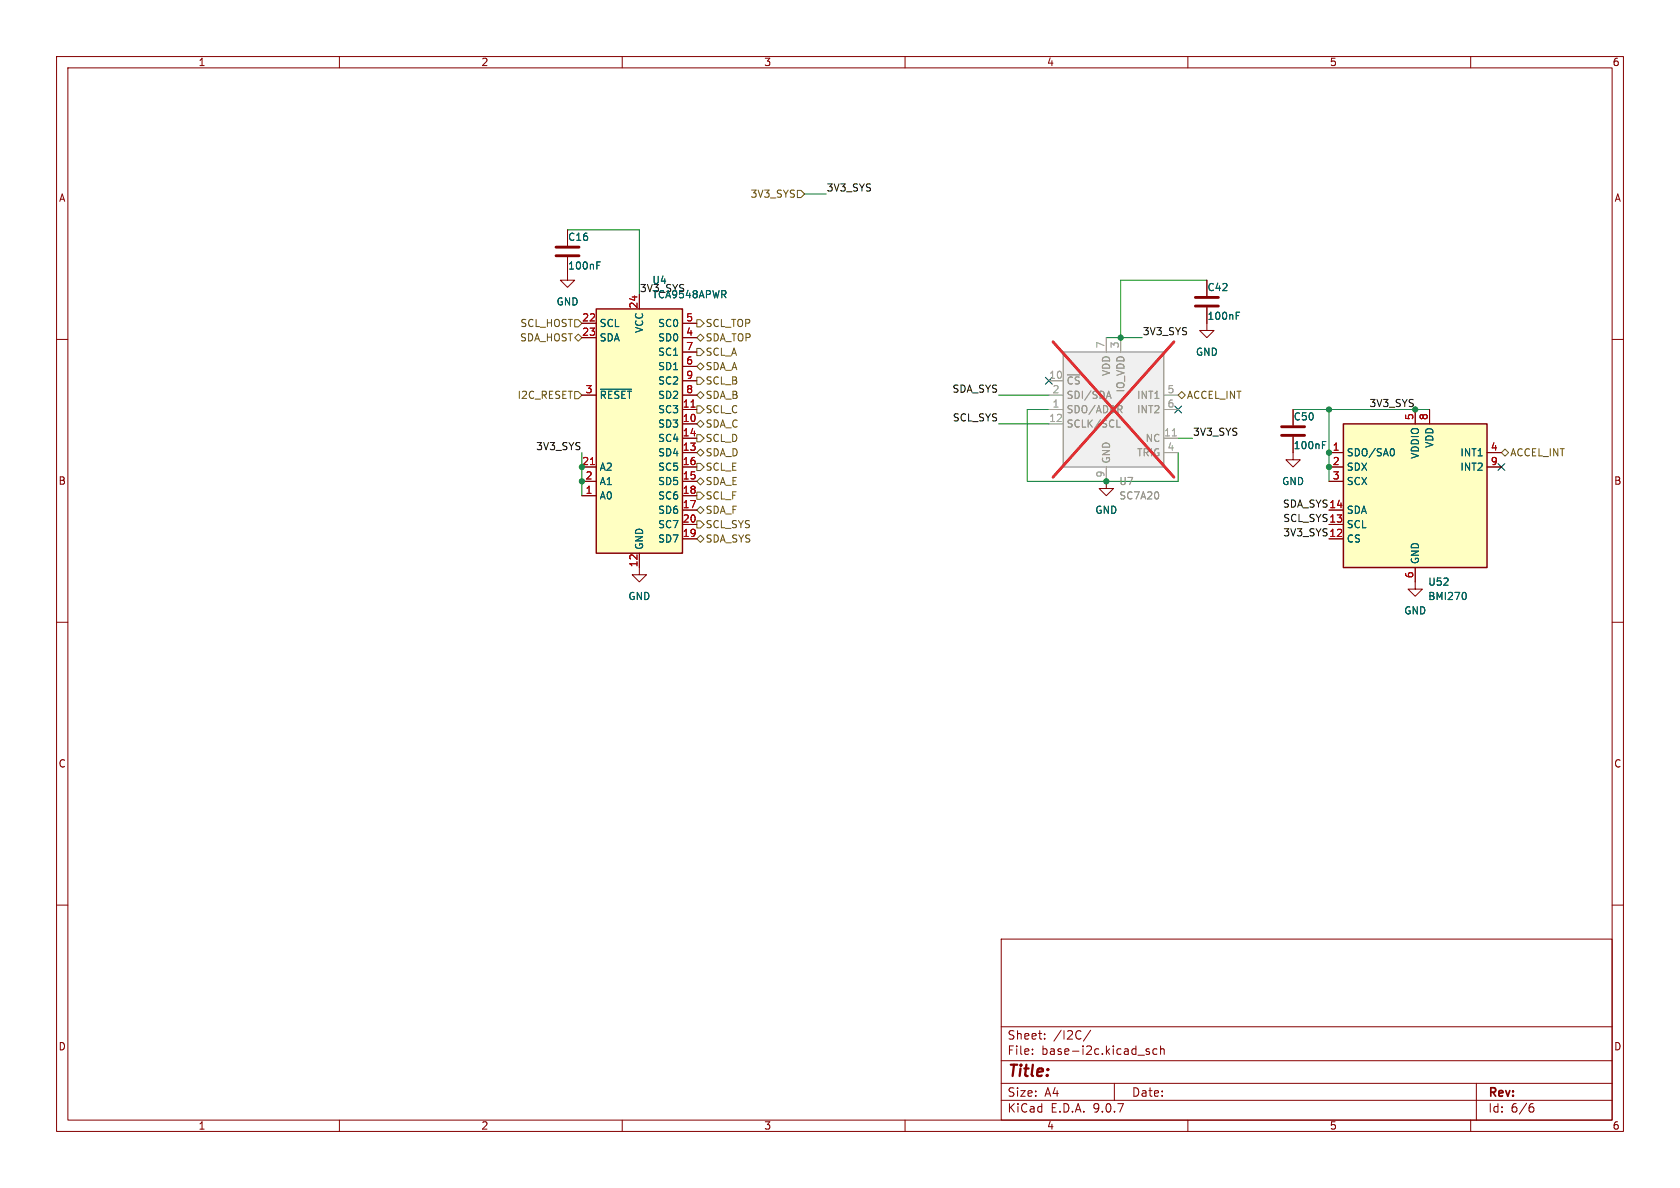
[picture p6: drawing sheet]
<svg xmlns="http://www.w3.org/2000/svg" width="297mm" height="210mm" viewBox="0 0 297 210" stroke-linecap="round" stroke-linejoin="round" font-family="sans-serif">
<g fill="none" stroke="#840000" stroke-width=".18">
<path d="M10 10h277v190h-277zM12 12h273v186h-273zM60 10v2M110 10v2M160 10v2M210 10v2M260 10v2M10 60h2M228.6 72.4v2.8M228.6 77.2v2.8M285 60h2M10 110h2"/>
<path d="M250.2 102.9v1.2h1.3l-1.3 1.3-1.3-1.3h1.3M285 110h2M10 160h2M177 166h108v32h-108zM285 160h2M60 198v2M110 198v2M160 198v2M177 194.5h108M177 191.5h108M177 187.5h108M177 181.5h108"/>
<path d="M182.5 186.3v.1M182.5 185.5v.1M184.7 183.6v.1M184.7 182.8v.1M192.8 182.1l-1.3 2M197 191.5v3M203.2 185.5l-.4-.1-.2 .2 .1 .2 .5 .2v.3h-.6M204.5 185.5l-.4-.1-.3 .3v.4l.2 .2h.5M205.2 185.5l.2-.1 .3 .1 .1 .9M205.2 184.9v1.5M210 198v2M260 198v2"/>
<path d="M261 191.5v6.5M270.6 195.7h.4l.2 .3-.1 .5-.5 .1M271 195.1l-.4 .1"/>
</g>
<path d="M226.6 75.4h4M226.6 77h4" fill="none" stroke="#840000" stroke-width=".51"/>
<path d="M233.8 78.7h.4M233.8 78h.6" fill="none" stroke="#006464" stroke-width=".18"/>
<path d="M237.5 74.9h25.4v25.4h-25.4z" fill="#ffffc2"/>
<path d="M237.5 74.9h25.4v25.4h-25.4z" fill="none" stroke="#840000" stroke-width=".25"/>
<g fill="none" stroke="#840000" stroke-width=".18">
<path d="M100.3 45.5v4h1.3l-1.3 1.3-1.2-1.3h1.2M100.3 40.6v2.8M250.2 72.4v2.5M252.7 72.4v2.5M195.6 85.1v1.3h1.2l-1.2 1.2-1.3-1.2h1.3M228.6 80v1.3h1.3l-1.3 1.3-1.3-1.3h1.3M234.9 80h2.6M234.9 82.6h2.6M234.9 85.1h2.6M234.9 90.2h2.6M234.9 92.7h2.6M234.9 95.3h2.6"/>
<path d="M262.9 80h2.5M262.9 82.6h2.5M113 100.3v1.3h1.3l-1.3 1.3-1.2-1.3h1.2M250.2 100.3v2.6"/>
</g>
<path d="M105.5 46.9h.4M105.5 46.3h.6M246.2 79.3a.79 .79 0 0 1 0 1.3M259 104.8l.2 .4-.2 .7" fill="none" stroke="#006464" stroke-width=".18"/>
<path d="M98.3 43.7h4.1M98.3 45.2h4.1" fill="none" stroke="#840000" stroke-width=".51"/>
<path d="M105.4 54.6h15.2v43.2h-15.2z" fill="#ffffc2"/>
<path d="M105.4 54.6h15.2v43.2h-15.2z" fill="none" stroke="#840000" stroke-width=".25"/>
<g fill="none" stroke="#840000" stroke-width=".18">
<path d="M102.9 57.2h2.5M102.9 59.7h2.5M113 52.1v2.5M120.6 57.2h2.6M120.6 59.7h2.6M102.9 69.9h2.5M120.6 69.9h2.6M120.6 62.2h2.6M120.6 64.8h2.6M120.6 67.3h2.6M120.6 72.4h2.6M120.6 74.9h2.6"/>
<path d="M120.6 77.5h2.6M102.9 82.6h2.5M102.9 85.1h2.5M102.9 87.6h2.5M113 97.8v2.5M120.6 82.6h2.6M120.6 85.1h2.6M120.6 87.6h2.6M120.6 80h2.6M120.6 90.2h2.6M120.6 92.7h2.6M120.6 95.3h2.6"/>
</g>
<path d="M106.1 68.8h5.5" fill="none" stroke="#006464" stroke-width=".18"/>
<path d="M122.2 72h.7M104.4 82.1h.7" fill="none" stroke="#a90000" stroke-width=".18"/>
<path d="M188 62.2h17.7v20.4h-17.7z" fill="#f0f0f0"/>
<path d="M188 62.2h17.7v20.4h-17.7z" fill="none" stroke="#a1a1a1" stroke-width=".25"/>
<path d="M195.6 59.7v2.5M198.1 59.7v2.5M185.4 67.3h2.6M185.4 69.9h2.6M185.4 72.4h2.6M185.4 74.9h2.6M205.7 69.9h2.6M205.7 72.4h2.6M205.7 77.5h2.6M195.6 82.6v2.5M205.7 80h2.6" fill="none" stroke="#a1a1a1" stroke-width=".18"/>
<path d="M195.7 70.1h.6M196 69.2l.4 1.2M197.5 75.5h.6M197.9 72.4l.5 .6M198.3 71.8v.4" fill="none" stroke="#989898" stroke-width=".18"/>
<path d="M207.3 77.1h.7" fill="none" stroke="#aaa" stroke-width=".18"/>
<path d="M186.2 60.4l21.3 24M207.5 60.4l-21.3 24" fill="none" stroke="#e12e31" stroke-width=".46"/>
<g fill="none" stroke="#840000" stroke-width=".18">
<path d="M100.3 40.6v2.8M100.3 45.5v2.8M102.9 57.2h2.5M102.9 59.7h2.5M113 52.1v2.5M120.6 57.2h2.6M120.6 59.7h2.6M213.4 54.4v4h1.2l-1.2 1.3-1.3-1.3h1.3M213.4 49.5v2.8M102.9 69.9h2.5M120.6 69.9h2.6M120.6 62.2h2.6"/>
<path d="M120.6 64.8h2.6M120.6 67.3h2.6M120.6 72.4h2.6M120.6 74.9h2.6M120.6 77.5h2.6M228.6 72.4v2.8M228.6 77.2v2.8M250.2 72.4v2.5M252.7 72.4v2.5M102.9 82.6h2.5M102.9 85.1h2.5M102.9 87.6h2.5"/>
<path d="M113 97.8v2.5M120.6 80h2.6M120.6 82.6h2.6M120.6 85.1h2.6M120.6 90.2h2.6M120.6 92.7h2.6M120.6 95.3h2.6M120.6 87.6h2.6M234.9 80h2.6M234.9 82.6h2.6M234.9 85.1h2.6M234.9 90.2h2.6"/>
<path d="M234.9 92.7h2.6M234.9 95.3h2.6M262.9 80h2.5M262.9 82.6h2.5M250.2 100.3v2.6"/>
</g>
<path d="M211.3 52.6h4.1M211.3 54.1h4.1" fill="none" stroke="#840000" stroke-width=".51"/>
<path d="M105.5 46.9h.4M105.5 46.3h.6M218.6 55.8h.4M218.6 55.2h.6M106.1 68.8h5.5M233.8 78.7h.4M233.8 78h.6M246.2 79.3a.79 .79 0 0 1 0 1.3M259 104.8l.2 .4-.2 .7" fill="none" stroke="#006464" stroke-width=".18"/>
<g fill="none" stroke="#725600" stroke-width=".18">
<path d="M141 33.7h.6l.6 .6-.6 .6h-.6zM101.6 59.7l.6-.6 .7 .6-.7 .6zM101.6 56.5h.6l.7 .7-.7 .6h-.6zM123.2 56.5h.6l.7 .7-.7 .6h-.6zM123.2 59.7l.6-.6 .7 .6-.7 .6zM101.6 69.2h.6l.7 .7-.7 .6h-.6zM123.2 74.9l.6-.6 .7 .6-.7 .7zM123.2 71.8h.6l.7 .6-.7 .6h-.6zM123.2 76.8h.6l.7 .7-.7 .6h-.6zM123.2 69.9l.6-.7 .7 .7-.7 .6zM123.2 66.7h.6l.7 .6-.7 .6h-.6zM123.2 64.8l.6-.7 .7 .7-.7 .6z"/>
<path d="M123.2 61.6h.6l.7 .6-.7 .7h-.6zM208.3 69.9l.6-.7 .6 .7-.6 .6zM123.2 85.1l.6-.6 .7 .6-.7 .6zM123.2 95.3l.6-.7 .7 .7-.7 .6zM123.2 87h.6l.7 .6-.7 .7h-.6zM123.2 92.1h.6l.7 .6-.7 .6h-.6zM123.2 81.9h.6l.7 .7-.7 .6h-.6zM123.2 80l.6-.6 .7 .6-.7 .6zM123.8 89.5l.7 .7-.7 .6-.6-.6zM265.4 80l.7-.6 .6 .6-.6 .6z"/>
</g>
<path d="M142.2 34.3h3.8M100.3 40.6h12.7v11.5M195.6 59.7h6.3M213.4 49.5h-15.3v10.2M176.5 69.9h8.9M176.5 74.9h8.9M185.4 72.4h-3.8v12.7h26.7v-5.1M208.3 77.5h2.5M228.6 72.4h24.1M234.9 72.4v12.7M102.9 80v7.6" fill="none" stroke="#009600" stroke-width=".18"/>
<path d="M184.8 66.7l1.2 1.2M186 66.7l-1.2 1.2M207.7 71.8l1.2 1.2M208.9 71.8l-1.2 1.2M264.8 81.9l1.2 1.3M266 81.9l-1.2 1.3" fill="none" stroke="#000084" stroke-width=".18"/>
<path d="M122.2 72h.7M104.4 82.1h.7" fill="none" stroke="#a90000" stroke-width=".18"/>
<g fill="#009600" stroke="#009600" stroke-width=".18">
<circle cx="234.9" cy="72.4" r=".46"/>
<circle cx="195.6" cy="85.1" r=".46"/>
<circle cx="234.9" cy="82.6" r=".46"/>
<circle cx="234.9" cy="80" r=".46"/>
<circle cx="250.2" cy="72.4" r=".46"/>
<circle cx="198.1" cy="59.7" r=".46"/>
<circle cx="102.9" cy="85.1" r=".46"/>
<circle cx="102.9" cy="82.6" r=".46"/>
</g>
<text font-size="2.8" fill="#840000" x="178" y="190.9">Title:</text>
<g font-size="2.1" fill="#840000">
<text x="178" y="184">Sheet:</text>
<text x="186.2" y="184">/I2C/</text>
<text x="178" y="186.7">File:</text>
<text x="184.1" y="186.7">base-i2c.kicad_sch</text>
<text x="178" y="196.9">KiCad</text>
<text x="178" y="194.1">Size:</text>
<text x="184.7" y="194.1">A4</text>
<text x="185.7" y="196.9">E.D.A.</text>
<text x="193.3" y="196.9">9.0.7</text>
<text x="200" y="194.1">Date:</text>
<text x="263" y="194.3">Rev:</text>
<text x="263" y="196.9">Id:</text>
<text x="267.1" y="196.9">6/6</text>
</g>
<g font-size="1.8" fill="#840000">
<text x="35" y="11.9">1</text>
<text x="85" y="11.9">2</text>
<text x="135" y="11.9">3</text>
<text x="185" y="11.9">4</text>
<text x="235" y="11.9">5</text>
<text x="285" y="11.9">6</text>
<text x="10.3" y="35.9">A</text>
<text x="285.3" y="35.9">A</text>
<text x="10.3" y="85.9">B</text>
<text x="285.3" y="85.9">B</text>
<text x="10.3" y="135.9">C</text>
<text x="285.3" y="135.9">C</text>
<text x="10.3" y="185.9">D</text>
<text x="285.3" y="185.9">D</text>
<text x="35" y="199.9">1</text>
<text x="85" y="199.9">2</text>
<text x="135" y="199.9">3</text>
<text x="185" y="199.9">4</text>
<text x="235" y="199.9">5</text>
<text x="285" y="199.9">6</text>
</g>
<g font-size="1.8" fill="#725600">
<text x="132.6" y="35.2">3V3_SYS</text>
<text x="91.9" y="58">SCL_HOST</text>
<text x="124.7" y="58">SCL_TOP</text>
<text x="91.8" y="60.6">SDA_HOST</text>
<text x="124.7" y="65.6">SDA_A</text>
<text x="124.7" y="60.6">SDA_TOP</text>
<text x="124.7" y="63.1">SCL_A</text>
<text x="91.4" y="70.7">I2C_RESET</text>
<text x="124.7" y="70.7">SDA_B</text>
<text x="124.7" y="68.2">SCL_B</text>
<text x="209.7" y="70.7">ACCEL_INT</text>
<text x="124.7" y="75.8">SDA_C</text>
<text x="124.7" y="73.3">SCL_C</text>
<text x="124.7" y="83.4">SCL_E</text>
<text x="124.7" y="80.9">SDA_D</text>
<text x="124.7" y="78.3">SCL_D</text>
<text x="266.9" y="80.9">ACCEL_INT</text>
<text x="124.7" y="86">SDA_E</text>
<text x="124.7" y="88.5">SCL_F</text>
<text x="124.7" y="91">SDA_F</text>
<text x="124.7" y="93.6">SCL_SYS</text>
<text x="124.7" y="96.1">SDA_SYS</text>
</g>
<g font-size="1.8" fill="#0f0f0f">
<text x="146" y="33.9">3V3_SYS</text>
<text x="201.9" y="59.3">3V3_SYS</text>
<text x="168.3" y="69.5">SDA_SYS</text>
<text x="168.3" y="74.6">SCL_SYS</text>
<text x="210.8" y="77.1">3V3_SYS</text>
<text x="242" y="72">3V3_SYS</text>
<text x="94.7" y="79.7">3V3_SYS</text>
<text x="226.7" y="89.8">SDA_SYS14</text>
<text x="226.8" y="94.9">3V3_SYS 12</text>
<text x="226.8" y="92.4">SCL_SYS13</text>
</g>
<g font-size="1.8" fill="#006464">
<text x="100.3" y="47.9">100nF</text>
<text x="100.3" y="42.8">C16</text>
<text x="113" y="51.7">3V3_SYS</text>
<text x="115.2" y="50.4">U4</text>
<text x="115.2" y="52.9">TCA9548APWR</text>
<text x="213.4" y="51.7">C42</text>
<text x="98.3" y="54.2">GND</text>
<text x="105.9" y="58">SCL</text>
<text x="113.9" y="58.9" transform="rotate(-90 113.9 58.9)">VCC</text>
<text x="116.2" y="58">SC0</text>
<text x="213.4" y="56.7">100nF</text>
<text x="105.9" y="60.6">SDA</text>
<text x="116.2" y="60.6">SD0</text>
<text x="116.2" y="63.1">SC1</text>
<text x="116.2" y="65.6">SD1</text>
<text x="211.3" y="63.1">GND</text>
<text x="105.9" y="70.7">~{RESET}</text>
<text x="116.2" y="68.2">SC2</text>
<text x="116.2" y="70.7">SD2</text>
<text x="116.2" y="73.3">SC3</text>
<text x="116.2" y="75.8">SD3</text>
<text x="228.6" y="74.5">C50</text>
<text x="105.9" y="83.4">A2</text>
<text x="116.2" y="78.3">SC4</text>
<text x="116.2" y="80.9">SD4</text>
<text x="116.2" y="83.4">SC5</text>
<text x="228.6" y="79.6">100nF</text>
<text x="238" y="80.9">SDO/SA0</text>
<text x="238" y="83.4">SDX</text>
<text x="251.1" y="81.2" transform="rotate(-90 251.1 81.2)">VDDIO</text>
<text x="253.6" y="79.3" transform="rotate(-90 253.6 79.3)">VDD</text>
<text x="258.1" y="80.9">INT1</text>
<text x="258.1" y="83.4">INT2</text>
<text x="105.9" y="86">A1</text>
<text x="105.9" y="88.5">A0</text>
<text x="116.2" y="86">SD5</text>
<text x="116.2" y="88.5">SC6</text>
<text x="226.6" y="86">GND</text>
<text x="238" y="86">SCX</text>
<text x="116.2" y="91">SD6</text>
<text x="116.2" y="93.6">SC7</text>
<text x="193.5" y="91">GND</text>
<text x="238" y="91">SDA</text>
<text x="238" y="93.6">SCL</text>
<text x="113.9" y="97.3" transform="rotate(-90 113.9 97.3)">GND</text>
<text x="116.2" y="96.1">SD7</text>
<text x="238" y="96.1">CS</text>
<text x="251.1" y="99.8" transform="rotate(-90 251.1 99.8)">GND</text>
<text x="111" y="106.3">GND</text>
<text x="252.4" y="103.7">U52</text>
<text x="252.4" y="106.3">BMI270</text>
<text x="248.2" y="108.8">GND</text>
</g>
<g font-size="1.8" fill="#a90000">
<text x="102.8" y="56.9">22</text>
<text x="102.8" y="59.4">23</text>
<text x="112.8" y="54.7" transform="rotate(-90 112.8 54.7)">24</text>
<text x="121.2" y="56.9">5</text>
<text x="121.2" y="59.4">4</text>
<text x="121.2" y="62">7</text>
<text x="121.2" y="64.5">6</text>
<text x="103.4" y="69.6">3</text>
<text x="121.2" y="67.1">9</text>
<text x="121.2" y="69.6">8</text>
<text x="120.6" y="72.1">11</text>
<text x="120.6" y="74.7">10</text>
<text x="120.6" y="77.2">14</text>
<text x="249.9" y="74.4" transform="rotate(-90 249.9 74.4)">5</text>
<text x="252.5" y="74.4" transform="rotate(-90 252.5 74.4)">8</text>
<text x="102.8" y="82.3">21</text>
<text x="120.6" y="79.8">13</text>
<text x="120.6" y="82.3">16</text>
<text x="235.5" y="79.8">1</text>
<text x="235.5" y="82.3">2</text>
<text x="263.5" y="79.8">4</text>
<text x="263.5" y="82.3">9</text>
<text x="103.4" y="84.8">2</text>
<text x="103.4" y="87.4">1</text>
<text x="120.6" y="84.8">15</text>
<text x="120.6" y="87.4">18</text>
<text x="120.6" y="89.9">17</text>
<text x="234.9" y="89.9">14</text>
<text x="235.5" y="84.8">3</text>
<text x="120.6" y="92.5">20</text>
<text x="120.6" y="95">19</text>
<text x="234.9" y="92.5">13</text>
<text x="234.9" y="95">12</text>
<text x="112.8" y="100.4" transform="rotate(-90 112.8 100.4)">12</text>
<text x="249.9" y="102.3" transform="rotate(-90 249.9 102.3)">6</text>
</g>
<g font-size="1.8" fill="#aaa">
<text x="195.3" y="61.7" transform="rotate(-90 195.3 61.7)">7</text>
<text x="197.9" y="61.7" transform="rotate(-90 197.9 61.7)">3</text>
<text x="185.4" y="67.1">10</text>
<text x="186" y="69.6">2</text>
<text x="206.3" y="69.6">5</text>
<text x="185.4" y="74.7">12</text>
<text x="186" y="72.1">1</text>
<text x="205.7" y="77.2">11</text>
<text x="206.3" y="72.1">6</text>
<text x="206.3" y="79.8">4</text>
<text x="195.3" y="84.5" transform="rotate(-90 195.3 84.5)">9</text>
</g>
<g font-size="1.8" fill="#989898">
<text x="188.5" y="68.2">~{CS}</text>
<text x="188.5" y="70.7">SDI/SDA</text>
<text x="196.4" y="66.6" transform="rotate(-90 196.4 66.6)">VDD</text>
<text x="199" y="69.5" transform="rotate(-90 199 69.5)">IO_VDD</text>
<text x="200.9" y="70.7">INT1</text>
<text x="188.5" y="73.3">SDO/ADDR</text>
<text x="188.5" y="75.8">SCLK/SCL</text>
<text x="200.9" y="73.3">INT2</text>
<text x="196.4" y="82" transform="rotate(-90 196.4 82)">GND</text>
<text x="200.9" y="80.9">TRIG</text>
<text x="202.4" y="78.3">NC</text>
<text x="197.8" y="86">U7</text>
<text x="197.8" y="88.5">SC7A20</text>
</g>
</svg>
